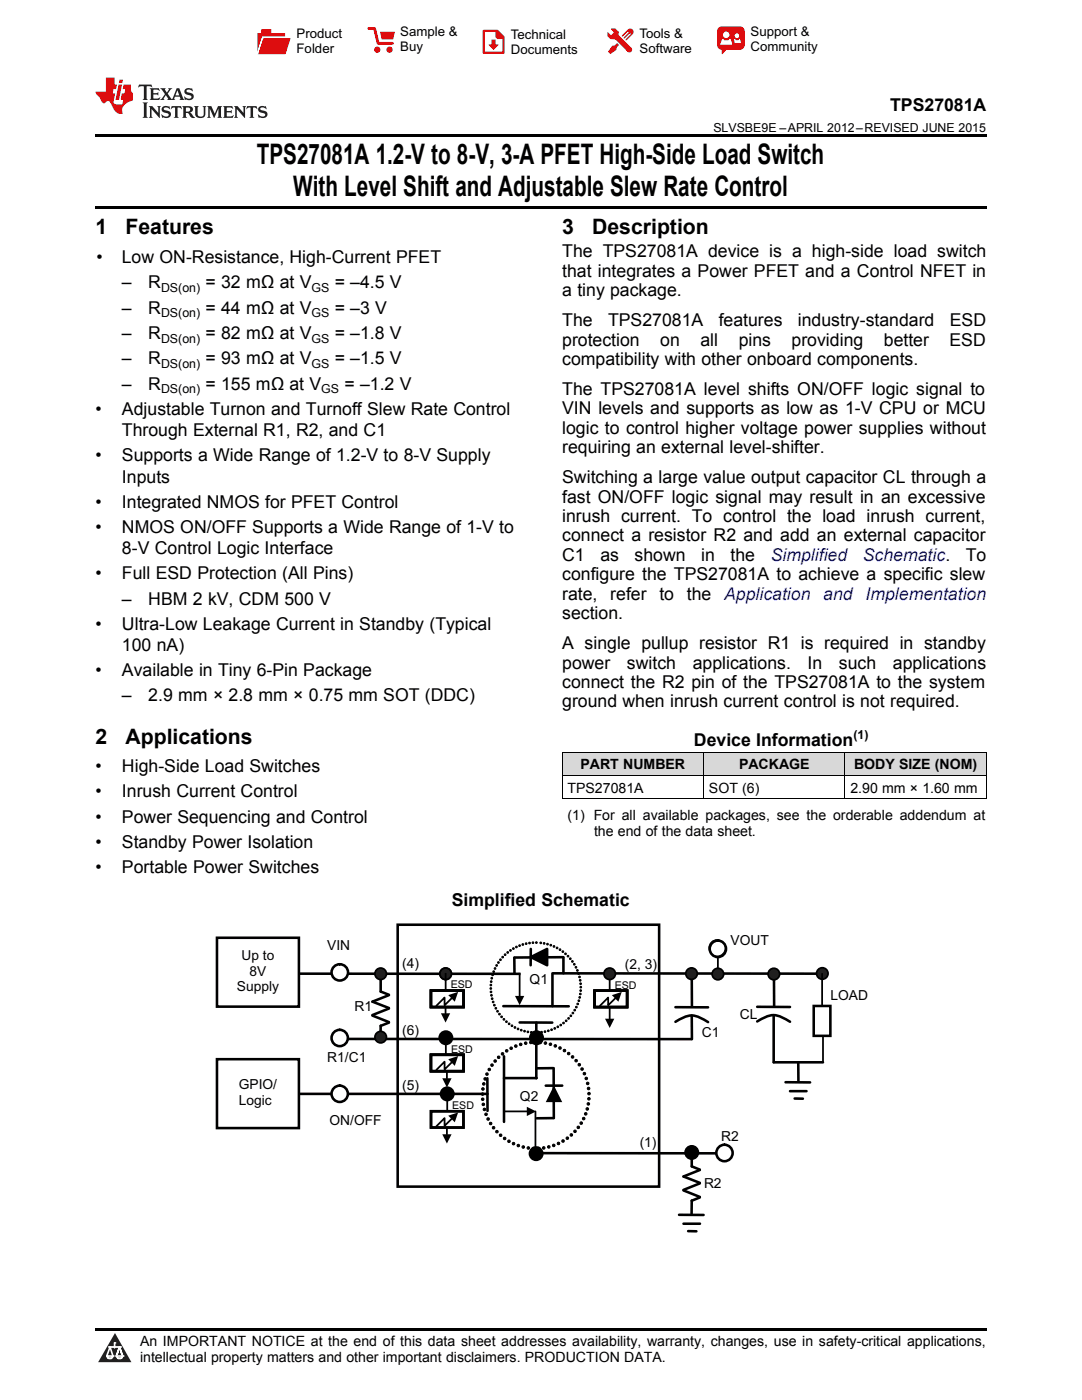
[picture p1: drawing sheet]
<svg xmlns="http://www.w3.org/2000/svg" width="216mm" height="279mm" viewBox="0 0 216 279" stroke-linecap="round" stroke-linejoin="round" font-family="sans-serif">
<g fill="#d8d8d8">
<path d="M112.2 150.2h28.2v4.6h-28.2z"/>
<path d="M140.4 150.2h28.2v4.6h-28.2z"/>
<path d="M168.6 150.2h28.2v4.6h-28.2z"/>
</g>
<path d="M22.9 266l3.3 5.9h-6.6z" fill="#231f20"/>
<path d="M21.3 270.6h1.2l-.3 .5h-.3a.53 .53 0 0 1-.6-.5z" fill-rule="evenodd" fill="#fff"/>
<path d="M21.3 270.6h1.2l-.3 .5h-.3a.53 .53 0 0 1-.6-.5z" fill="none" stroke="#231f20" stroke-width=".33"/>
<path d="M21.3 270.6l1.2 .1-.3 .4h-.5z" fill="none" stroke="#fff" stroke-width=".33"/>
<path d="M22.9 268.9h.1" fill="none" stroke="#fff" stroke-width=".33"/>
<path d="M22.9 268v.9z" fill="#fff"/>
<path d="M22.9 268v.9z" fill="none" stroke="#fff" stroke-width=".33"/>
<circle cx="22.9" cy="268" r=".16" fill="#fff"/>
<path d="M21.8 268.8h.1" fill="none" stroke="#fff" stroke-width=".33"/>
<path d="M21.8 268.8h2.2z" fill="#fff"/>
<path d="M21.8 268.8h2.2z" fill="none" stroke="#fff" stroke-width=".33"/>
<circle cx="24" cy="268.8" r=".16" fill="#fff"/>
<path d="M23.2 270.6h.1" fill="none" stroke="#fff" stroke-width=".33"/>
<path d="M23.8 268.8l-.6 1.8z" fill="#fff"/>
<path d="M23.8 268.8l-.6 1.8z" fill="none" stroke="#fff" stroke-width=".33"/>
<path d="M23.8 268.8l.7 1.8z" fill="#fff"/>
<path d="M23.8 268.8l.7 1.8z" fill="none" stroke="#fff" stroke-width=".33"/>
<path d="M24.4 270.6h.1" fill="none" stroke="#fff" stroke-width=".33"/>
<circle cx="21.3" cy="270.6" r=".16" fill="#fff"/>
<path d="M22 268.8l-.7 1.8z" fill="#fff"/>
<path d="M22 268.8l-.7 1.8z" fill="none" stroke="#fff" stroke-width=".33"/>
<path d="M22 268.8l.5 1.8z" fill="#fff"/>
<path d="M22 268.8l.5 1.8z" fill="none" stroke="#fff" stroke-width=".33"/>
<circle cx="22.5" cy="270.6" r=".16" fill="#fff"/>
<path d="M23.3 270.6h1.2a.63 .63 0 0 1-.6 .5 .63 .63 0 0 1-.6-.5z" fill-rule="evenodd" fill="#fff"/>
<path d="M23.3 270.6h1.2a.63 .63 0 0 1-.6 .5 .63 .63 0 0 1-.6-.5z" fill="none" stroke="#231f20" stroke-width=".33"/>
<path d="M23.3 270.6h1.2l-.4 .5h-.5z" fill="none" stroke="#fff" stroke-width=".33"/>
<path d="M23.2 270.6h.1" fill="none" stroke="#fff" stroke-width=".33"/>
<circle cx="24.5" cy="270.6" r=".16" fill="#fff"/>
<path d="M19 265.1h177.8v.5h-177.8z" fill="#000"/>
<path d="M154.4 194.6l.1 6.2" fill="none" stroke="#000" stroke-width=".51"/>
<g fill="#000">
<path d="M106.9 188.1a.17 .17 0 0 1 .3 0 .17 .17 0 0 1-.3 0zM106.2 188.1a.17 .17 0 0 1 .3 0 .17 .17 0 0 1-.3 0zM105.5 188.2a.17 .17 0 0 1 .3 0 .17 .17 0 0 1-.3 0zM104.8 188.3a.2 .2 0 0 1 .4 0 .2 .2 0 0 1-.4 0zM104.2 188.5a.17 .17 0 0 1 .3 0 .17 .17 0 0 1-.3 0zM103.5 188.7a.17 .17 0 0 1 .3 0 .17 .17 0 0 1-.3 0zM102.9 189a.17 .17 0 0 1 .3 0 .17 .17 0 0 1-.3 0zM102.3 189.3a.17 .17 0 0 1 .3 0 .17 .17 0 0 1-.3 0zM101.7 189.7a.17 .17 0 0 1 .3 0 .17 .17 0 0 1-.3 0zM101.1 190.1a.2 .2 0 0 1 .4 0 .2 .2 0 0 1-.4 0zM100.6 190.5a.2 .2 0 0 1 .4 0 .2 .2 0 0 1-.4 0zM100.1 191a.2 .2 0 0 1 .4 0 .2 .2 0 0 1-.4 0zM99.7 191.5a.17 .17 0 0 1 .3 0 .17 .17 0 0 1-.3 0zM99.3 192.1a.17 .17 0 0 1 .3 0 .17 .17 0 0 1-.3 0zM98.9 192.7a.2 .2 0 0 1 .4 0 .2 .2 0 0 1-.4 0zM98.6 193.3a.17 .17 0 0 1 .3 0 .17 .17 0 0 1-.3 0zM98.3 193.9a.2 .2 0 0 1 .4 0 .2 .2 0 0 1-.4 0zM98.1 194.6a.2 .2 0 0 1 .4 0 .2 .2 0 0 1-.4 0zM98 195.2a.17 .17 0 0 1 .3 0 .17 .17 0 0 1-.3 0zM97.8 195.9a.2 .2 0 0 1 .4 0 .2 .2 0 0 1-.4 0zM97.8 196.6a.17 .17 0 0 1 .3 0 .17 .17 0 0 1-.3 0zM97.8 197.3a.17 .17 0 0 1 .3 0 .17 .17 0 0 1-.3 0zM97.8 198a.17 .17 0 0 1 .3 0 .17 .17 0 0 1-.3 0zM97.9 198.6a.17 .17 0 0 1 .3 0 .17 .17 0 0 1-.3 0zM98 199.3a.2 .2 0 0 1 .4 0 .2 .2 0 0 1-.4 0zM98.2 200a.2 .2 0 0 1 .4 0 .2 .2 0 0 1-.4 0zM98.5 200.6a.17 .17 0 0 1 .3 0 .17 .17 0 0 1-.3 0zM98.8 201.2a.17 .17 0 0 1 .3 0 .17 .17 0 0 1-.3 0zM99.1 201.8a.17 .17 0 0 1 .3 0 .17 .17 0 0 1-.3 0zM99.5 202.4a.17 .17 0 0 1 .3 0 .17 .17 0 0 1-.3 0zM99.9 202.9a.2 .2 0 0 1 .4 0 .2 .2 0 0 1-.4 0zM100.4 203.4a.17 .17 0 0 1 .3 0 .17 .17 0 0 1-.3 0zM100.9 203.9a.17 .17 0 0 1 .3 0 .17 .17 0 0 1-.3 0zM101.4 204.3a.2 .2 0 0 1 .4 0 .2 .2 0 0 1-.4 0zM102 204.7a.17 .17 0 0 1 .3 0 .17 .17 0 0 1-.3 0zM102.6 205.1a.17 .17 0 0 1 .3 0 .17 .17 0 0 1-.3 0zM103.2 205.3a.17 .17 0 0 1 .3 0 .17 .17 0 0 1-.3 0zM103.8 205.6a.2 .2 0 0 1 .4 0 .2 .2 0 0 1-.4 0zM104.5 205.8a.17 .17 0 0 1 .3 0 .17 .17 0 0 1-.3 0zM105.2 205.9a.17 .17 0 0 1 .3 0 .17 .17 0 0 1-.3 0zM105.8 206a.2 .2 0 0 1 .4 0 .2 .2 0 0 1-.4 0zM106.5 206.1a.2 .2 0 0 1 .4 0 .2 .2 0 0 1-.4 0zM107.2 206.1a.2 .2 0 0 1 .4 0 .2 .2 0 0 1-.4 0zM107.9 206a.17 .17 0 0 1 .3 0 .17 .17 0 0 1-.3 0zM108.6 205.9a.17 .17 0 0 1 .3 0 .17 .17 0 0 1-.3 0zM109.2 205.7a.2 .2 0 0 1 .4 0 .2 .2 0 0 1-.4 0zM109.9 205.5a.17 .17 0 0 1 .3 0 .17 .17 0 0 1-.3 0zM110.5 205.2a.2 .2 0 0 1 .4 0 .2 .2 0 0 1-.4 0zM111.1 204.9a.2 .2 0 0 1 .4 0 .2 .2 0 0 1-.4 0zM111.7 204.6a.2 .2 0 0 1 .4 0 .2 .2 0 0 1-.4 0zM112.3 204.2a.17 .17 0 0 1 .3 0 .17 .17 0 0 1-.3 0zM112.8 203.7a.17 .17 0 0 1 .3 0 .17 .17 0 0 1-.3 0zM113.3 203.2a.17 .17 0 0 1 .3 0 .17 .17 0 0 1-.3 0zM113.7 202.7a.2 .2 0 0 1 .4 0 .2 .2 0 0 1-.4 0zM114.1 202.2a.2 .2 0 0 1 .4 0 .2 .2 0 0 1-.4 0zM114.5 201.6a.2 .2 0 0 1 .4 0 .2 .2 0 0 1-.4 0zM114.8 201a.2 .2 0 0 1 .4 0 .2 .2 0 0 1-.4 0zM115.1 200.4a.17 .17 0 0 1 .3 0 .17 .17 0 0 1-.3 0zM115.3 199.7a.2 .2 0 0 1 .4 0 .2 .2 0 0 1-.4 0zM115.5 199.1a.17 .17 0 0 1 .3 0 .17 .17 0 0 1-.3 0zM115.6 198.4a.2 .2 0 0 1 .4 0 .2 .2 0 0 1-.4 0zM115.7 197.7a.17 .17 0 0 1 .3 0 .17 .17 0 0 1-.3 0zM115.7 197a.2 .2 0 0 1 .4 0 .2 .2 0 0 1-.4 0zM115.7 196.3a.17 .17 0 0 1 .3 0 .17 .17 0 0 1-.3 0zM115.6 195.6a.17 .17 0 0 1 .3 0 .17 .17 0 0 1-.3 0zM115.5 195a.17 .17 0 0 1 .3 0 .17 .17 0 0 1-.3 0zM115.3 194.3a.17 .17 0 0 1 .3 0 .17 .17 0 0 1-.3 0zM115 193.7a.2 .2 0 0 1 .4 0 .2 .2 0 0 1-.4 0zM114.8 193a.17 .17 0 0 1 .3 0 .17 .17 0 0 1-.3 0zM114.4 192.4a.2 .2 0 0 1 .4 0 .2 .2 0 0 1-.4 0zM114 191.9a.2 .2 0 0 1 .4 0 .2 .2 0 0 1-.4 0zM113.6 191.3a.2 .2 0 0 1 .4 0 .2 .2 0 0 1-.4 0zM113.2 190.8a.17 .17 0 0 1 .3 0 .17 .17 0 0 1-.3 0zM112.7 190.4a.17 .17 0 0 1 .3 0 .17 .17 0 0 1-.3 0zM112.1 189.9a.2 .2 0 0 1 .4 0 .2 .2 0 0 1-.4 0zM111.6 189.5a.17 .17 0 0 1 .3 0 .17 .17 0 0 1-.3 0zM111 189.2a.17 .17 0 0 1 .3 0 .17 .17 0 0 1-.3 0zM110.4 188.9a.17 .17 0 0 1 .3 0 .17 .17 0 0 1-.3 0zM109.7 188.6a.2 .2 0 0 1 .4 0 .2 .2 0 0 1-.4 0zM109.1 188.4a.17 .17 0 0 1 .3 0 .17 .17 0 0 1-.3 0zM108.4 188.3a.17 .17 0 0 1 .3 0 .17 .17 0 0 1-.3 0zM107.7 188.2a.2 .2 0 0 1 .4 0 .2 .2 0 0 1-.4 0z" fill-rule="evenodd"/>
<path d="M106.7 208a.26 .26 0 0 1 .5 0 .26 .26 0 0 1-.5 0zM105.7 208a.26 .26 0 0 1 .5 0 .26 .26 0 0 1-.5 0zM104.6 208.2a.3 .3 0 0 1 .6 0 .3 .3 0 0 1-.6 0zM103.6 208.4a.3 .3 0 0 1 .6 0 .3 .3 0 0 1-.6 0zM102.7 208.8a.26 .26 0 0 1 .5 0 .26 .26 0 0 1-.5 0zM101.7 209.2a.3 .3 0 0 1 .6 0 .3 .3 0 0 1-.6 0zM100.8 209.7a.3 .3 0 0 1 .6 0 .3 .3 0 0 1-.6 0zM100 210.3a.26 .26 0 0 1 .5 0 .26 .26 0 0 1-.5 0zM99.2 211a.3 .3 0 0 1 .6 0 .3 .3 0 0 1-.6 0zM98.5 211.8a.3 .3 0 0 1 .6 0 .3 .3 0 0 1-.6 0zM97.9 212.6a.26 .26 0 0 1 .5 0 .26 .26 0 0 1-.5 0zM97.4 213.4a.26 .26 0 0 1 .5 0 .26 .26 0 0 1-.5 0zM96.9 214.4a.26 .26 0 0 1 .5 0 .26 .26 0 0 1-.5 0zM96.5 215.3a.3 .3 0 0 1 .6 0 .3 .3 0 0 1-.6 0zM96.3 216.3a.26 .26 0 0 1 .5 0 .26 .26 0 0 1-.5 0zM96.1 217.3a.26 .26 0 0 1 .5 0 .26 .26 0 0 1-.5 0zM96 218.4a.26 .26 0 0 1 .5 0 .26 .26 0 0 1-.5 0zM96.1 219.4a.26 .26 0 0 1 .5 0 .26 .26 0 0 1-.5 0zM96.2 220.4a.26 .26 0 0 1 .5 0 .26 .26 0 0 1-.5 0zM96.4 221.4a.26 .26 0 0 1 .5 0 .26 .26 0 0 1-.5 0zM96.7 222.4a.26 .26 0 0 1 .5 0 .26 .26 0 0 1-.5 0zM97.1 223.3a.3 .3 0 0 1 .6 0 .3 .3 0 0 1-.6 0zM97.6 224.2a.3 .3 0 0 1 .6 0 .3 .3 0 0 1-.6 0zM98.2 225.1a.26 .26 0 0 1 .5 0 .26 .26 0 0 1-.5 0zM98.9 225.8a.26 .26 0 0 1 .5 0 .26 .26 0 0 1-.5 0zM99.6 226.6a.26 .26 0 0 1 .5 0 .26 .26 0 0 1-.5 0zM100.4 227.2a.3 .3 0 0 1 .6 0 .3 .3 0 0 1-.6 0zM101.3 227.8a.26 .26 0 0 1 .5 0 .26 .26 0 0 1-.5 0zM102.2 228.2a.26 .26 0 0 1 .5 0 .26 .26 0 0 1-.5 0zM103.2 228.6a.26 .26 0 0 1 .5 0 .26 .26 0 0 1-.5 0zM104.2 228.9a.26 .26 0 0 1 .5 0 .26 .26 0 0 1-.5 0zM105.2 229.1a.26 .26 0 0 1 .5 0 .26 .26 0 0 1-.5 0zM106.2 229.2a.26 .26 0 0 1 .5 0 .26 .26 0 0 1-.5 0zM107.2 229.2a.26 .26 0 0 1 .5 0 .26 .26 0 0 1-.5 0zM108.2 229.1a.3 .3 0 0 1 .6 0 .3 .3 0 0 1-.6 0zM109.2 228.9a.3 .3 0 0 1 .6 0 .3 .3 0 0 1-.6 0zM110.2 228.6a.26 .26 0 0 1 .5 0 .26 .26 0 0 1-.5 0zM111.2 228.2a.26 .26 0 0 1 .5 0 .26 .26 0 0 1-.5 0zM112.1 227.7a.26 .26 0 0 1 .5 0 .26 .26 0 0 1-.5 0zM112.9 227.1a.3 .3 0 0 1 .6 0 .3 .3 0 0 1-.6 0zM113.7 226.5a.3 .3 0 0 1 .6 0 .3 .3 0 0 1-.6 0zM114.5 225.8a.26 .26 0 0 1 .5 0 .26 .26 0 0 1-.5 0zM115.1 225a.3 .3 0 0 1 .6 0 .3 .3 0 0 1-.6 0zM115.7 224.1a.26 .26 0 0 1 .5 0 .26 .26 0 0 1-.5 0zM116.2 223.2a.26 .26 0 0 1 .5 0 .26 .26 0 0 1-.5 0zM116.6 222.3a.26 .26 0 0 1 .5 0 .26 .26 0 0 1-.5 0zM116.9 221.3a.26 .26 0 0 1 .5 0 .26 .26 0 0 1-.5 0zM117.1 220.3a.3 .3 0 0 1 .6 0 .3 .3 0 0 1-.6 0zM117.3 219.3a.26 .26 0 0 1 .5 0 .26 .26 0 0 1-.5 0zM117.3 218.3a.26 .26 0 0 1 .5 0 .26 .26 0 0 1-.5 0zM117.2 217.2a.26 .26 0 0 1 .5 0 .26 .26 0 0 1-.5 0zM117 216.2a.26 .26 0 0 1 .5 0 .26 .26 0 0 1-.5 0zM116.7 215.2a.26 .26 0 0 1 .5 0 .26 .26 0 0 1-.5 0zM116.4 214.3a.26 .26 0 0 1 .5 0 .26 .26 0 0 1-.5 0zM115.9 213.4a.26 .26 0 0 1 .5 0 .26 .26 0 0 1-.5 0zM115.3 212.5a.26 .26 0 0 1 .5 0 .26 .26 0 0 1-.5 0zM114.7 211.7a.26 .26 0 0 1 .5 0 .26 .26 0 0 1-.5 0zM114 210.9a.26 .26 0 0 1 .5 0 .26 .26 0 0 1-.5 0zM113.2 210.3a.26 .26 0 0 1 .5 0 .26 .26 0 0 1-.5 0zM112.4 209.7a.26 .26 0 0 1 .5 0 .26 .26 0 0 1-.5 0zM111.5 209.2a.26 .26 0 0 1 .5 0 .26 .26 0 0 1-.5 0zM110.5 208.7a.3 .3 0 0 1 .6 0 .3 .3 0 0 1-.6 0zM109.6 208.4a.26 .26 0 0 1 .5 0 .26 .26 0 0 1-.5 0zM108.6 208.2a.26 .26 0 0 1 .5 0 .26 .26 0 0 1-.5 0zM107.6 208a.26 .26 0 0 1 .5 0 .26 .26 0 0 1-.5 0z" fill-rule="evenodd"/>
</g>
<g fill="none" stroke="#000" stroke-width=".2">
<circle cx="97.9" cy="197.3" r=".17"/>
<circle cx="97.9" cy="196.6" r=".17"/>
<circle cx="98" cy="198" r=".17"/>
<circle cx="98" cy="195.9" r=".17"/>
<circle cx="98.1" cy="198.6" r=".17"/>
<circle cx="98.1" cy="195.2" r=".17"/>
<circle cx="98.2" cy="199.3" r=".17"/>
<circle cx="98.3" cy="194.6" r=".17"/>
<circle cx="98.4" cy="200" r=".17"/>
<circle cx="98.5" cy="193.9" r=".17"/>
<circle cx="98.8" cy="193.3" r=".17"/>
<circle cx="99.1" cy="192.7" r=".17"/>
<circle cx="99.5" cy="192.1" r=".17"/>
<circle cx="99.9" cy="191.5" r=".17"/>
<circle cx="100.3" cy="191" r=".17"/>
<circle cx="100.8" cy="190.5" r=".17"/>
<circle cx="101.3" cy="190.1" r=".17"/>
<circle cx="101.9" cy="189.7" r=".17"/>
<circle cx="102.4" cy="189.3" r=".17"/>
<circle cx="103" cy="189" r=".17"/>
<circle cx="103.7" cy="188.7" r=".17"/>
<circle cx="104.3" cy="188.5" r=".17"/>
<circle cx="105" cy="188.3" r=".17"/>
<circle cx="105.7" cy="188.2" r=".17"/>
<circle cx="106.3" cy="188.1" r=".17"/>
<circle cx="107" cy="188.1" r=".17"/>
<circle cx="107.9" cy="188.2" r=".17"/>
<circle cx="108.6" cy="188.3" r=".17"/>
<circle cx="109.2" cy="188.4" r=".17"/>
<circle cx="109.9" cy="188.6" r=".17"/>
<circle cx="110.5" cy="188.9" r=".17"/>
<circle cx="111.2" cy="189.2" r=".17"/>
<circle cx="111.7" cy="189.5" r=".17"/>
<circle cx="112.3" cy="189.9" r=".17"/>
<circle cx="112.8" cy="190.4" r=".17"/>
<circle cx="113.3" cy="190.8" r=".17"/>
<circle cx="113.8" cy="191.3" r=".17"/>
<circle cx="114.2" cy="191.9" r=".17"/>
<circle cx="114.6" cy="192.4" r=".17"/>
<circle cx="114.9" cy="193" r=".17"/>
<circle cx="115.2" cy="193.7" r=".17"/>
<circle cx="115.4" cy="194.3" r=".17"/>
<circle cx="115.5" cy="199.7" r=".17"/>
<circle cx="115.6" cy="195" r=".17"/>
<circle cx="115.7" cy="199.1" r=".17"/>
<circle cx="115.8" cy="195.6" r=".17"/>
<circle cx="115.8" cy="198.4" r=".17"/>
<circle cx="115.9" cy="196.3" r=".17"/>
<circle cx="115.9" cy="197.7" r=".17"/>
<circle cx="115.9" cy="197" r=".17"/>
<circle cx="96.3" cy="218.4" r=".26"/>
<circle cx="96.3" cy="219.4" r=".26"/>
<circle cx="96.4" cy="217.3" r=".26"/>
<circle cx="96.5" cy="216.3" r=".26"/>
<circle cx="96.8" cy="215.3" r=".26"/>
<circle cx="97.2" cy="214.4" r=".26"/>
<circle cx="97.6" cy="213.4" r=".26"/>
<circle cx="98.2" cy="212.6" r=".26"/>
<circle cx="98.6" cy="200.6" r=".17"/>
<circle cx="98.8" cy="211.8" r=".26"/>
<circle cx="98.9" cy="201.2" r=".17"/>
<circle cx="99.3" cy="201.8" r=".17"/>
<circle cx="99.5" cy="211" r=".26"/>
<circle cx="99.7" cy="202.4" r=".17"/>
<circle cx="100.1" cy="202.9" r=".17"/>
<circle cx="100.3" cy="210.3" r=".26"/>
<circle cx="100.5" cy="203.4" r=".17"/>
<circle cx="101.1" cy="203.9" r=".17"/>
<circle cx="101.1" cy="209.7" r=".26"/>
<circle cx="101.6" cy="204.3" r=".17"/>
<circle cx="102" cy="209.2" r=".26"/>
<circle cx="102.2" cy="204.7" r=".17"/>
<circle cx="102.8" cy="205.1" r=".17"/>
<circle cx="102.9" cy="208.8" r=".26"/>
<circle cx="103.4" cy="205.3" r=".17"/>
<circle cx="103.9" cy="208.4" r=".26"/>
<circle cx="104" cy="205.6" r=".17"/>
<circle cx="104.7" cy="205.8" r=".17"/>
<circle cx="104.9" cy="208.2" r=".26"/>
<circle cx="105.3" cy="205.9" r=".17"/>
<circle cx="105.9" cy="208" r=".26"/>
<circle cx="106" cy="206" r=".17"/>
<circle cx="106.7" cy="206.1" r=".17"/>
<circle cx="106.9" cy="208" r=".26"/>
<circle cx="107.4" cy="206.1" r=".17"/>
<circle cx="107.8" cy="208" r=".26"/>
<circle cx="108.1" cy="206" r=".17"/>
<circle cx="108.7" cy="205.9" r=".17"/>
<circle cx="108.8" cy="208.2" r=".26"/>
<circle cx="109.4" cy="205.7" r=".17"/>
<circle cx="109.8" cy="208.4" r=".26"/>
<circle cx="110.1" cy="205.5" r=".17"/>
<circle cx="110.7" cy="205.2" r=".17"/>
<circle cx="110.8" cy="208.7" r=".26"/>
<circle cx="111.3" cy="204.9" r=".17"/>
<circle cx="111.7" cy="209.2" r=".26"/>
<circle cx="111.9" cy="204.6" r=".17"/>
<circle cx="112.4" cy="204.2" r=".17"/>
<circle cx="112.6" cy="209.7" r=".26"/>
<circle cx="113" cy="203.7" r=".17"/>
<circle cx="113.5" cy="203.2" r=".17"/>
<circle cx="113.5" cy="210.3" r=".26"/>
<circle cx="113.9" cy="202.7" r=".17"/>
<circle cx="114.2" cy="210.9" r=".26"/>
<circle cx="114.3" cy="202.2" r=".17"/>
<circle cx="114.7" cy="201.6" r=".17"/>
<circle cx="115" cy="211.7" r=".26"/>
<circle cx="115" cy="201" r=".17"/>
<circle cx="115.3" cy="200.4" r=".17"/>
<circle cx="115.6" cy="212.5" r=".26"/>
<circle cx="116.1" cy="213.4" r=".26"/>
<circle cx="116.6" cy="214.3" r=".26"/>
<circle cx="117" cy="215.2" r=".26"/>
<circle cx="117.3" cy="216.2" r=".26"/>
<circle cx="117.4" cy="217.2" r=".26"/>
<circle cx="117.5" cy="219.3" r=".26"/>
<circle cx="117.5" cy="218.3" r=".26"/>
<circle cx="96.4" cy="220.4" r=".26"/>
<circle cx="96.7" cy="221.4" r=".26"/>
<circle cx="97" cy="222.4" r=".26"/>
<circle cx="97.4" cy="223.3" r=".26"/>
<circle cx="97.9" cy="224.2" r=".26"/>
<circle cx="98.5" cy="225.1" r=".26"/>
<circle cx="99.2" cy="225.8" r=".26"/>
<circle cx="99.9" cy="226.6" r=".26"/>
<circle cx="100.7" cy="227.2" r=".26"/>
<circle cx="101.6" cy="227.8" r=".26"/>
<circle cx="102.5" cy="228.2" r=".26"/>
<circle cx="103.4" cy="228.6" r=".26"/>
<circle cx="104.4" cy="228.9" r=".26"/>
<circle cx="105.4" cy="229.1" r=".26"/>
<circle cx="106.4" cy="229.2" r=".26"/>
<circle cx="107.5" cy="229.2" r=".26"/>
<circle cx="108.5" cy="229.1" r=".26"/>
<circle cx="109.5" cy="228.9" r=".26"/>
<circle cx="110.5" cy="228.6" r=".26"/>
<circle cx="111.4" cy="228.2" r=".26"/>
<circle cx="112.3" cy="227.7" r=".26"/>
<circle cx="113.2" cy="227.1" r=".26"/>
<circle cx="114" cy="226.5" r=".26"/>
<circle cx="114.7" cy="225.8" r=".26"/>
<circle cx="115.4" cy="225" r=".26"/>
<circle cx="116" cy="224.1" r=".26"/>
<circle cx="116.5" cy="223.2" r=".26"/>
<circle cx="116.9" cy="222.3" r=".26"/>
<circle cx="117.2" cy="221.3" r=".26"/>
<circle cx="117.4" cy="220.3" r=".26"/>
</g>
<g fill="#fff">
<path d="M63 185.9h13.9v4.9h-13.9z" fill-rule="evenodd"/>
<path d="M136.8 184.8h17.7v5.4h-17.7z" fill-rule="evenodd"/>
<path d="M63 208.1h15v5.8h-15z" fill-rule="evenodd"/>
<path d="M63.5 220.7h15.9v5h-15.9z" fill-rule="evenodd"/>
</g>
<path d="M58 194.3l45.6 .1M79.4 184.6h52.1v52.2h-52.1zM110.2 194.2v6.6M100.4 200.8h13.1M103.7 204.1h6.5" fill="none" stroke="#000" stroke-width=".51"/>
<path d="M110.3 194.2l53.7 .1" fill="none" stroke="#000" stroke-width=".68" stroke-linecap="butt"/>
<path d="M101.5 215.9h8.7v4.8h-8.7z" fill-rule="evenodd" fill="#fff"/>
<g fill="none" stroke="#000" stroke-width=".51">
<path d="M76 195.2v2.7l1.6 .6M77.6 198.6l-3.3 1.3 3.3 1.3M102.6 191.1l.1 3.2M105.9 191l3.3-1.6v3.2zM105.9 189.4v3.2M112.4 191l-9.7 .1M138 194.6l.1 6.2M69.4 207.3l68.6 .1M74.3 202.7l3.3 1.3M77.6 201.3l-3.3 1.3M77.6 204.1l-1.6 .6-.1 2.6M97.2 215.2l.1 6.5"/>
<path d="M100.6 215.2h6.5M100.6 210.8v13.1M107 204.1v11.1M108.9 216.7h3.3M110.4 213.2h-3.3M110.5 213.2v10M134.8 203.9a4.7 4.7 0 0 1 4.9-.8l1.6 .9M134.8 201h6.5M106.9 230.1l35.9 .1M110.4 223.1l-3.3 .1M136.4 237.6l3.2 1.3M138 230.1v2.7l1.6 .6"/>
<path d="M138 239.6v2.6M139.6 233.5l-3.2 1.3 3.2 1.3M139.6 236.2l-3.2 1.3M139.6 239l-1.6 .6"/>
</g>
<path d="M59.6 218.3h37.7" fill="none" stroke="#000" stroke-width=".53"/>
<path d="M105.9 191l3.3-1.6v3.2zM110.5 216.7l1.7 3.3h-3.3z" fill="#000"/>
<path d="M112.4 191.2v3.1M138 202.7l.1 4.7" fill="none" stroke="#000" stroke-width=".5"/>
<circle cx="67.8" cy="194.1" r="1.64" fill="#fff"/>
<circle cx="67.8" cy="194.1" r="1.64" fill="none" stroke="#000" stroke-width=".2"/>
<circle cx="67.8" cy="194.1" r="1.64" fill="none" stroke="#000" stroke-width=".51"/>
<circle cx="143.1" cy="189.2" r="1.64" fill="#fff"/>
<circle cx="143.1" cy="189.2" r="1.64" fill="none" stroke="#000" stroke-width=".2"/>
<circle cx="143.2" cy="189.4" r="1.64" fill="none" stroke="#000" stroke-width=".51"/>
<g fill="#fff">
<path d="M88.1 202.2h1.6l-.8 1.6z"/>
<path d="M85.7 197.5h6.5v3.3h-6.5z" fill-rule="evenodd"/>
<circle cx="67.8" cy="207.2" r="1.63"/>
</g>
<circle cx="67.8" cy="207.2" r="1.63" fill="none" stroke="#000" stroke-width=".2"/>
<circle cx="67.8" cy="207.2" r="1.63" fill="none" stroke="#000" stroke-width=".51"/>
<path d="M86 221.8h6.5v3.2h-6.5z" fill-rule="evenodd" fill="#fff"/>
<path d="M86 221.8h6.5v3.2h-6.5z" fill="none" stroke="#000" stroke-width=".51"/>
<path d="M88.4 226.4h1.6l-.8 1.6z" fill="#fff"/>
<path d="M135.5 242.4l4.9 .1M136.4 244.2h3.3M137.3 245.7h1.7" fill="none" stroke="#000" stroke-width=".51"/>
<circle cx="144.6" cy="230.1" r="1.64" fill="#fff"/>
<circle cx="144.6" cy="230.1" r="1.64" fill="none" stroke="#000" stroke-width=".2"/>
<g fill="none" stroke="#000" stroke-width=".51">
<path d="M151.1 203.9a4.8 4.8 0 0 1 4.9-.9l1.6 .9M151.1 200.9l6.5 .1M156.7 216h4.9M157.6 217.8h3.3M158.6 219.2l1.6 .1"/>
<circle cx="144.6" cy="230.1" r="1.64"/>
</g>
<path d="M154.4 202.6v9.4" fill="none" stroke="#000" stroke-width=".5"/>
<path d="M162.4 200.8h3.3v5.9h-3.3z" fill-rule="evenodd" fill="#fff"/>
<path d="M154.4 212h9.8M159.3 212v3.7M162.4 200.8h3.3v5.9h-3.3z" fill="none" stroke="#000" stroke-width=".51"/>
<path d="M43.3 211.4h16.3v13.7h-16.3z" fill-rule="evenodd" fill="#fff"/>
<path d="M43.3 211.4h16.3v13.7h-16.3z" fill="none" stroke="#000" stroke-width=".51"/>
<circle cx="67.8" cy="218.3" r="1.63" fill="#fff"/>
<circle cx="67.8" cy="218.3" r="1.63" fill="none" stroke="#000" stroke-width=".2"/>
<circle cx="67.8" cy="218.3" r="1.63" fill="none" stroke="#000" stroke-width=".51"/>
<path d="M43.3 187.2h16.3v13.7h-16.3z" fill-rule="evenodd" fill="#fff"/>
<path d="M43.3 187.2h16.3v13.7h-16.3zM86 221.8h6.5v3.2h-6.5z" fill="none" stroke="#000" stroke-width=".51"/>
<path d="M90.1 223.3l-1.4 1.4v-1.6l-1.6 1.7" fill="none" stroke="#000" stroke-width=".35"/>
<path d="M89.4 222.7l2-.7-.7 2z" fill="#000"/>
<path d="M86 210.5h6.5v3.3h-6.5z" fill-rule="evenodd" fill="#fff"/>
<path d="M86 210.5h6.5v3.3h-6.5z" fill="none" stroke="#000" stroke-width=".51"/>
<path d="M90.1 212l-1.4 1.4v-1.5l-1.6 1.6" fill="none" stroke="#000" stroke-width=".35"/>
<path d="M89.4 211.4l2-.6-.7 1.9z" fill="#000"/>
<path d="M86 210.5h6.5v3.3h-6.5z" fill-rule="evenodd" fill="#fff"/>
<path d="M86 210.5h6.5v3.3h-6.5z" fill="none" stroke="#000" stroke-width=".51"/>
<path d="M90.1 212l-1.4 1.4v-1.5l-1.6 1.6" fill="none" stroke="#000" stroke-width=".35"/>
<path d="M89.4 211.4l2-.6-.7 1.9z" fill="#000"/>
<path d="M86 197.7h6.5v3.3h-6.5z" fill-rule="evenodd" fill="#fff"/>
<path d="M86 197.7h6.5v3.3h-6.5z" fill="none" stroke="#000" stroke-width=".51"/>
<path d="M90.1 199.2l-1.4 1.4v-1.5l-1.6 1.6" fill="none" stroke="#000" stroke-width=".35"/>
<path d="M89.4 198.6l2-.6-.7 1.9z" fill="#000"/>
<path d="M86 197.7h6.5v3.3h-6.5z" fill-rule="evenodd" fill="#fff"/>
<path d="M86 197.7h6.5v3.3h-6.5z" fill="none" stroke="#000" stroke-width=".51"/>
<path d="M90.1 199.2l-1.4 1.4v-1.5l-1.6 1.6" fill="none" stroke="#000" stroke-width=".35"/>
<path d="M89.4 198.6l2-.6-.7 1.9z" fill="#000"/>
<path d="M118.6 197.7h6.5v3.3h-6.5z" fill-rule="evenodd" fill="#fff"/>
<path d="M118.6 197.7h6.5v3.3h-6.5z" fill="none" stroke="#000" stroke-width=".51"/>
<path d="M122.8 199.2l-1.4 1.4v-1.5l-1.7 1.6" fill="none" stroke="#000" stroke-width=".35"/>
<path d="M122.1 198.6l2-.6-.7 1.9z" fill="#000"/>
<path d="M118.6 197.7h6.5v3.3h-6.5z" fill-rule="evenodd" fill="#fff"/>
<path d="M118.6 197.7h6.5v3.3h-6.5z" fill="none" stroke="#000" stroke-width=".51"/>
<path d="M122.8 199.2l-1.4 1.4v-1.5l-1.7 1.6" fill="none" stroke="#000" stroke-width=".35"/>
<path d="M122.1 198.6l2-.6-.7 1.9z" fill="#000"/>
<circle cx="88.9" cy="194.3" r="1.15" fill="#231f20"/>
<circle cx="88.9" cy="194.3" r="1.15" fill="none" stroke="#000" stroke-width=".35"/>
<circle cx="88.9" cy="194.3" r="1.15" fill="#231f20"/>
<g fill="none" stroke="#000" stroke-width=".35">
<path d="M88.9 194.3v3.4M88.9 201v1.2M89 208.4v2.1M89.2 213.9v1.3M89.2 219.6v2.2M89.2 225.1v1.3"/>
<circle cx="88.9" cy="194.3" r="1.15"/>
<circle cx="89" cy="207.1" r="1.32"/>
<circle cx="89.2" cy="218.3" r="1.32"/>
</g>
<g fill="#000">
<path d="M88 202.2h1.8l-.9 1.9zM88.2 215.2h1.9l-.9 1.8zM88.2 226.4h1.9l-.9 1.8z"/>
<circle cx="89" cy="207.1" r="1.32"/>
<circle cx="89.2" cy="218.3" r="1.32"/>
</g>
<circle cx="76" cy="194.3" r="1.15" fill="#231f20"/>
<circle cx="76" cy="194.3" r="1.15" fill="none" stroke="#000" stroke-width=".35"/>
<circle cx="121.7" cy="194.3" r="1.15" fill="#231f20"/>
<g fill="none" stroke="#000" stroke-width=".35">
<path d="M103.7 194.4v4.4M121.7 195.6v2M121.7 201.1v2.2M100.6 221.8h4.5"/>
<circle cx="121.7" cy="194.3" r="1.15"/>
<circle cx="107" cy="230.2" r="1.32"/>
<circle cx="138" cy="230" r="1.32"/>
</g>
<g fill="#000">
<path d="M102.8 198.8h1.8l-.9 1.8zM120.7 203.3h1.9l-.9 1.9zM105.1 220.9l1.9 .9-1.9 .9z"/>
<circle cx="107" cy="230.2" r="1.32"/>
<circle cx="138" cy="230" r="1.32"/>
</g>
<circle cx="138" cy="194.3" r="1.15" fill="#231f20"/>
<circle cx="138" cy="194.3" r="1.15" fill="none" stroke="#000" stroke-width=".35"/>
<circle cx="143.2" cy="194.4" r="1.15" fill="#231f20"/>
<circle cx="143.2" cy="194.4" r="1.15" fill="none" stroke="#000" stroke-width=".35"/>
<circle cx="154.4" cy="194.4" r="1.15" fill="#231f20"/>
<circle cx="154.4" cy="194.4" r="1.15" fill="none" stroke="#000" stroke-width=".35"/>
<circle cx="164.1" cy="194.3" r="1.15" fill="#231f20"/>
<g fill="none" stroke="#000" stroke-width=".35">
<path d="M143.2 191v2.2M164 194.3v6.5M164.2 206.7v5.3M106.8 221.8v8.3"/>
<circle cx="164.1" cy="194.3" r="1.15"/>
<circle cx="107.1" cy="207.1" r="1.32"/>
</g>
<circle cx="107.1" cy="207.1" r="1.32" fill="#000"/>
<circle cx="76" cy="207" r="1.15" fill="#231f20"/>
<circle cx="76" cy="207" r="1.15" fill="none" stroke="#000" stroke-width=".35"/>
<path d="M112.2 159.4h84.6M112.2 154.8h84.6M112.2 150.1h84.6M112.2 150.2v9.3M140.4 150.2v9.3M168.6 150.2v9.3M196.8 150.2v9.3" fill="none" stroke="#000" stroke-width=".2"/>
<path d="M19 26.8h177.8v.6h-177.8zM19 41.2h177.8v.5h-177.8z" fill="#000"/>
<path d="M27.7 16.9l-.1 .6 .6-.3h.5v.2v2.2l-.2 .4h1l-.2-.4v-2.2v-.2h.5l.6 .3-.2-.6zM29.9 17.6l.2 .4v1.6l-.2 .4h1.9l.1-.6a1.09 1.09 0 0 1-1.3 .1v-.6h.6l.4 .2v-.7l-.2 .2h-.8v-.6l.2-.1a1.01 1.01 0 0 1 1 .3l-.1-.6zM32 17.6l.9 1.2-1 1.2h.9l-.2-.3 .5-.7 .5 .7-.3 .3h1.7l-.2-.3 .1-.4h1l.1 .4-.2 .3h1l-.3-.4-.7-2h-.5l-1 2.2-.8-1.1 .9-1.1h-.9l.2 .2-.4 .7-.4-.7 .2-.2zM35.4 18l.4 1h-.8zM37 17.7a.66 .66 0 0 0-.2 .8 .66 .66 0 0 0 .6 .4l.7 .2 .1 .2a.8 .8 0 0 1-.7 .4 .8 .8 0 0 1-.7-.5l.1 .8 .2-.2a.94 .94 0 0 0 1.1 .1 .94 .94 0 0 0 .4-.9 1.48 1.48 0 0 0-1.3-.6v-.4a1.1 1.1 0 0 1 1.2 .2l-.2-.6-.2 .1-.5-.1zM28.5 20.4l.2 .4v2.3l-.2 .4h1l-.2-.4v-2.3l.2-.4zM29.7 21.2l.2 .4v1.5l-.2 .4h.8l-.3-.4 .1-1.3 1.6 1.8v-2l.2-.4h-.7l.2 .2v1.1l-1.2-1.3zM32.5 21.3a.66 .66 0 0 0-.2 .8 .66 .66 0 0 0 .6 .4l.6 .2 .2 .2a.8 .8 0 0 1-.8 .4 .8 .8 0 0 1-.7-.5l.2 .7 .2-.1a.94 .94 0 0 0 1 .1 .94 .94 0 0 0 .5-1 1.47 1.47 0 0 0-1.3-.6l-.1-.3a1.1 1.1 0 0 1 1.3 .2l-.2-.6-.2 .1-.5-.2zM34.3 21.2l-.2 .6a.64 .64 0 0 1 .8-.3v1.6l-.2 .4h1l-.3-.4 .1-1.6a.66 .66 0 0 1 .8 .3l-.2-.6zM36.3 21.2l.3 .4v1.5l-.3 .4h1l-.2-.2v-.7h.5l.1 .1a.8 .8 0 0 0 1.2 .7l-1-1a.62 .62 0 0 0 .6-.5 .62 .62 0 0 0-.6-.7zM37.1 21.5h.1a.48 .48 0 0 1 .6 0 .48 .48 0 0 1 .1 .6l-.2 .1-.6 .1zM38.7 21.2l.2 .2a2.29 2.29 0 0 0 .4 2 1.05 1.05 0 0 0 1.7-.7v-1.3l.2-.2h-.8l.2 .4v1.1a.61 .61 0 0 1-.6 .6 .61 .61 0 0 1-.6-.6v-1.1l.3-.4zM41.3 21.2l.3 .4v1.5l-.3 .4h.8l-.2-.4v-1.4l.8 1.9 .9-1.9v1.4l-.2 .4h.9l-.2-.4v-1.5l.2-.4h-.8l-.7 1.5-.6-1.5zM44.5 21.2l.2 .4v1.5l-.2 .4h1.9l.2-.6a1.1 1.1 0 0 1-1.4 .2v-.7h.6l.4 .2v-.6l-.2 .1-.8 .1v-.6l.2-.1a1.02 1.02 0 0 1 1.1 .2l-.2-.5zM46.7 21.2l.2 .4v1.5l-.2 .4h.8l-.3-.4 .1-1.3 1.6 1.8v-2l.2-.4h-.7l.2 .2v1.1l-1.2-1.3zM49.3 21.2l-.1 .6a.64 .64 0 0 1 .8-.3v1.6l-.3 .4h1l-.2-.4v-1.6a.66 .66 0 0 1 .8 .3l-.1-.6zM51.7 21.3a.66 .66 0 0 0-.2 .7 .66 .66 0 0 0 .7 .5l.6 .2 .1 .2a.8 .8 0 0 1-.7 .4 .8 .8 0 0 1-.7-.5l.1 .7 .2-.1a.94 .94 0 0 0 1.1 .1 .94 .94 0 0 0 .4-1 1.48 1.48 0 0 0-1.2-.6l-.1-.3a1.1 1.1 0 0 1 1.2 .2l-.2-.6-.1 .1-.6-.2z" fill="#231f20"/>
<path d="M21.1 15.5v2.8h-2v.4l.9 .9a.96 .96 0 0 0 1 1 .59 .59 0 0 1 .5-.4 .59 .59 0 0 1 .5 .3l.4 .8a1.61 1.61 0 0 0 2.1 1.3 1.63 1.63 0 0 1 1.1-2.2l.9-.3v-1.5a1.6 1.6 0 0 1-.4-1.7h-1.4l-.2 .9h.5l-.2 .8h-.5l-.2 1v.3h.5l-.2 .9h-.7a.74 .74 0 0 1-1-.6l.3-1.6h-.5l.2-.8h.5l.1-.9h-.4v-1.4zM23.7 16.9l-.7 3h.8l.6-3zM23.8 15.9l-.1 .7h.7l.2-.7z" fill="#ee1d23"/>
<g fill="#d60000">
<path d="M52.1 5.8h2v.8h2.8v4.2h-5.5v-4.2h.7z" fill-rule="evenodd"/>
<path d="M52.4 7.5h5.6l-1 3.3h-5.6z" fill-rule="evenodd"/>
</g>
<path d="M52.4 7.4h5.7l-.1 .1h-5.5l-1.1 3.3z" fill-rule="evenodd" fill="#fff"/>
<path d="M52.4 7.4h5.7l-.1 .1h-5.5l-1.1 3.3z" fill="none" stroke="#fff" stroke-width=".2"/>
<path d="M73.6 5.7h1.1l.7 2.9h2.9" fill="none" stroke="#d60000" stroke-width=".55"/>
<g fill="#d60000">
<path d="M75.8 6.3h3l-.4 1.6h-2.2z" fill-rule="evenodd"/>
<circle cx="75.3" cy="9.9" r=".62"/>
<circle cx="77.7" cy="9.9" r=".62"/>
</g>
<path d="M96.5 6.2h2.7l1.3 1.2v3.1h-4z" fill="none" stroke="#d60000" stroke-width=".44"/>
<g fill="#d60000">
<path d="M98.1 7.9h.8v1h.5l-.9 1.1-1-1v-.1h.6z" fill-rule="evenodd"/>
<path d="M98.9 6.2h.3l1.3 1.2v.4h-1.3l-.3-.4z" fill-rule="evenodd"/>
<path d="M121.9 5.7h.8l.7 .6 .1 .7 2.5 2.5-.8 .8-2.3-2.3-1.1-.2-.6-.6v-.8l.7 .6 .5-.4v-.2l-.5-.5z" fill-rule="evenodd"/>
<path d="M122.2 9.1h.4l.5-.5 .4 .4-.5 .5v.4l-1.2 .9-.5-.5z" fill-rule="evenodd"/>
<path d="M125.3 5.9a.67 .67 0 0 1 .9 0 .67 .67 0 0 1 0 .9z" fill-rule="evenodd"/>
<path d="M124.1 7.1l1.2-1.2 .9 .9-1.2 1.2h-.2v-.2l1-.9v-.2h-.2l-.9 1h-.2v-.2l.9-1 .1-.2h-.3l-.9 1h-.2z" fill-rule="evenodd"/>
<circle cx="125.6" cy="9.9" r=".54"/>
</g>
<path d="M123.3 6.3v.7" fill="none" stroke="#d60000" stroke-width=".2"/>
<g fill="#d60000">
<path d="M143.4 5.5l.6-.2h3.6a.95 .95 0 0 1 1 .9v2.8a.95 .95 0 0 1-1 .9h-3.6a.95 .95 0 0 1-.9-.9v-2.8z" fill-rule="evenodd"/>
<path d="M144 9.9h.9l-.7 .9h-.2z" fill-rule="evenodd"/>
</g>
<g fill="#fff">
<path d="M146.6 8.6h1.3z"/>
<path d="M144.1 7.8h.3l.1 .2h.8l.2-.2h.3l.4 1.1h-2.5z" fill-rule="evenodd"/>
<path d="M146.4 7.8h.3l.1 .2h.5l.2-.2h.2l.2 .8h-1.3z" fill-rule="evenodd"/>
<circle cx="144.9" cy="6.9" r=".65"/>
<circle cx="147" cy="7.1" r=".48"/>
</g>
<g font-size="5.6">
<text x="51.3" y="32.8">TPS27081A 1.2-V to 8-V, 3-A PFET High-Side Load Switch</text>
<text x="58.5" y="39.2">With Level Shift and Adjustable Slew Rate Control</text>
</g>
<g font-size="4.2">
<text x="19" y="46.7">1</text>
<text x="25" y="46.7">Features</text>
<text x="112.2" y="46.7">3</text>
<text x="118.2" y="46.7">Description</text>
<text x="19" y="148.4">2</text>
<text x="25" y="148.4">Applications</text>
</g>
<g font-size="3.5">
<text x="177.6" y="22.2">TPS27081A</text>
<text x="19.2" y="52.4">•</text>
<text x="24.3" y="52.4">Low ON-Resistance, High-Current PFET</text>
<text x="112.2" y="51.4">The TPS27081A device is a high-side load switch</text>
<text x="24.3" y="57.5">–</text>
<text x="29.6" y="57.5">R</text>
<text x="41" y="57.5">= 32 mΩ at V</text>
<text x="66.8" y="57.5">= –4.5 V</text>
<text x="112.2" y="55.2">that integrates a Power PFET and a Control NFET in</text>
<text x="112.2" y="59.1">a tiny package.</text>
<text x="24.3" y="62.6">–</text>
<text x="29.6" y="62.6">R</text>
<text x="41" y="62.6">= 44 mΩ at V</text>
<text x="66.8" y="62.6">= –3 V</text>
<text x="112.2" y="65.1">The</text>
<text x="121.3" y="65.1">TPS27081A</text>
<text x="143.4" y="65.1">features</text>
<text x="159.2" y="65.1">industry-standard</text>
<text x="189.5" y="65.1">ESD</text>
<text x="24.3" y="67.7">–</text>
<text x="29.6" y="67.7">R</text>
<text x="41" y="67.7">= 82 mΩ at V</text>
<text x="66.8" y="67.7">= –1.8 V</text>
<text x="112.2" y="69">protection</text>
<text x="131.8" y="69">on</text>
<text x="139.8" y="69">all</text>
<text x="147.4" y="69">pins</text>
<text x="158" y="69">providing</text>
<text x="176.4" y="69">better</text>
<text x="189.5" y="69">ESD</text>
<text x="24.3" y="72.7">–</text>
<text x="24.3" y="77.8">–</text>
<text x="29.6" y="72.7">R</text>
<text x="29.6" y="77.8">R</text>
<text x="41" y="72.7">= 93 mΩ at V</text>
<text x="41" y="77.8">= 155 mΩ at V</text>
<text x="66.8" y="72.7">= –1.5 V</text>
<text x="68.7" y="77.8">= –1.2 V</text>
<text x="112.2" y="72.8">compatibility with other onboard components.</text>
<text x="19" y="82.8">•</text>
<text x="24.3" y="82.8">Adjustable Turnon and Turnoff Slew Rate Control</text>
<text x="112.2" y="78.8">The TPS27081A level shifts ON/OFF logic signal to</text>
<text x="112.2" y="82.7">VIN levels and supports as low as 1-V CPU or MCU</text>
<text x="24.3" y="87.1">Through External R1, R2, and C1</text>
<text x="112.2" y="86.6">logic to control higher voltage power supplies without</text>
<text x="19" y="92.1">•</text>
<text x="24.3" y="92.1">Supports a Wide Range of 1.2-V to 8-V Supply</text>
<text x="112.2" y="90.5">requiring an external level-shifter.</text>
<text x="19" y="101.3">•</text>
<text x="24.3" y="96.3">Inputs</text>
<text x="24.3" y="101.3">Integrated NMOS for PFET Control</text>
<text x="112.2" y="96.4">Switching a large value output capacitor CL through a</text>
<text x="112.2" y="100.3">fast ON/OFF logic signal may result in an excessive</text>
<text x="19" y="106.3">•</text>
<text x="24.3" y="106.3">NMOS ON/OFF Supports a Wide Range of 1-V to</text>
<text x="112.2" y="104.2">inrush current. To control the load inrush current,</text>
<text x="24.3" y="110.6">8-V Control Logic Interface</text>
<text x="112.2" y="108.1">connect a resistor R2 and add an external capacitor</text>
<text x="112.2" y="111.9">C1</text>
<text x="119.8" y="111.9">as</text>
<text x="126.6" y="111.9">shown</text>
<text x="139.9" y="111.9">in</text>
<text x="145.8" y="111.9">the</text>
<text x="192.7" y="111.9">To</text>
<text x="19" y="115.6">•</text>
<text x="24.3" y="115.6">Full ESD Protection (All Pins)</text>
<text x="112.2" y="115.8">configure the TPS27081A to achieve a specific slew</text>
<text x="112.2" y="119.7">rate,</text>
<text x="121.8" y="119.7">refer</text>
<text x="131.6" y="119.7">to</text>
<text x="137" y="119.7">the</text>
<text x="19" y="125.7">•</text>
<text x="24.3" y="120.7">–</text>
<text x="24.3" y="125.7">Ultra-Low Leakage Current in Standby (Typical</text>
<text x="29.6" y="120.7">HBM 2 kV, CDM 500 V</text>
<text x="112.2" y="123.6">section.</text>
<text x="24.3" y="129.9">100 nA)</text>
<text x="112.2" y="129.5">A single pullup resistor R1 is required in standby</text>
<text x="19" y="134.9">•</text>
<text x="24.3" y="134.9">Available in Tiny 6-Pin Package</text>
<text x="112.2" y="133.4">power</text>
<text x="112.2" y="137.3">connect the R2 pin of the TPS27081A to the system</text>
<text x="125.1" y="133.4">switch</text>
<text x="138.2" y="133.4">applications.</text>
<text x="161.1" y="133.4">In</text>
<text x="167.4" y="133.4">such</text>
<text x="178.2" y="133.4">applications</text>
<text x="24.3" y="140">–</text>
<text x="29.6" y="140">2.9 mm × 2.8 mm × 0.75 mm SOT (DDC)</text>
<text x="112.2" y="141.2">ground when inrush current control is not required.</text>
<text x="138.5" y="148.9">Device Information</text>
<text x="19" y="154.1">•</text>
<text x="24.3" y="154.1">High-Side Load Switches</text>
<text x="19" y="159.1">•</text>
<text x="24.3" y="159.1">Inrush Current Control</text>
<text x="19" y="164.1">•</text>
<text x="24.3" y="164.1">Power Sequencing and Control</text>
<text x="19" y="169.2">•</text>
<text x="24.3" y="169.2">Standby Power Isolation</text>
<text x="19" y="174.2">•</text>
<text x="24.3" y="174.2">Portable Power Switches</text>
<text x="90.1" y="180.9">Simplified Schematic</text>
</g>
<g font-size="3.5" fill="#00f">
<text x="153.8" y="111.9">Simplified</text>
<text x="172.2" y="111.9">Schematic.</text>
<text x="144.5" y="119.7">Application</text>
<text x="164.3" y="119.7">and Implementation</text>
</g>
<g font-size="2.8">
<text x="115.8" y="153.6">PART NUMBER</text>
<text x="147.5" y="153.6">PACKAGE</text>
<text x="170.4" y="153.6">BODY SIZE (NOM)</text>
<text x="113.2" y="158.2">TPS27081A</text>
<text x="141.5" y="158.2">SOT (6)</text>
<text x="169.7" y="158.2">2.90 mm × 1.60 mm</text>
<text x="113.2" y="163.7">(1) For all available packages, see the orderable addendum at</text>
<text x="118.5" y="166.9">the end of the data sheet.</text>
<text x="65.3" y="189.7">VIN</text>
<text x="145.8" y="188.6">VOUT</text>
<text x="47.3" y="197.8">Supply</text>
<text x="80.3" y="193.2">(4)</text>
<text x="105.7" y="196.4">Q1</text>
<text x="124.7" y="193.4">(2, 3)</text>
<text x="70.8" y="201.9">R1</text>
<text x="147.6" y="203.5">CL</text>
<text x="165.7" y="199.5">LOAD</text>
<text x="80.3" y="206.5">(6)</text>
<text x="140" y="207">C1</text>
<text x="65.3" y="211.9">R1/C1</text>
<text x="47.6" y="217.4">GPIO/</text>
<text x="47.6" y="220.5">Logic</text>
<text x="80.3" y="217.6">(5)</text>
<text x="103.7" y="219.7">Q2</text>
<text x="65.7" y="224.5">ON/OFF</text>
<text x="143.9" y="227.8">R2</text>
<text x="127.6" y="228.8">(1)</text>
<text x="140.5" y="237.2">R2</text>
<text x="27.9" y="268.6">An IMPORTANT NOTICE at the end of this data sheet addresses availability, warranty, changes, use in safety-critical applications,</text>
<text x="27.9" y="271.8">intellectual property matters and other important disclaimers. PRODUCTION DATA.</text>
</g>
<g font-size="2.7">
<text x="48.2" y="191.7">Up to</text>
<text x="49.8" y="194.7">8V</text>
</g>
<g font-size="2.6">
<text x="59.2" y="7.6">Product</text>
<text x="59.2" y="10.6">Folder</text>
<text x="79.9" y="7.3">Sample &amp;</text>
<text x="79.9" y="10.2">Buy</text>
<text x="101.9" y="7.8">Technical</text>
<text x="101.9" y="10.8">Documents</text>
<text x="127.6" y="7.6">Tools &amp;</text>
<text x="127.6" y="10.6">Software</text>
<text x="149.8" y="7.2">Support &amp;</text>
<text x="149.8" y="10.2">Community</text>
</g>
<g font-size="2.5">
<text x="142.3" y="26.3">SLVSBE9E –APRIL 2012–REVISED JUNE 2015</text>
<text x="32.1" y="58.2">DS(on)</text>
<text x="62.2" y="58.2">GS</text>
<text x="32.1" y="63.3">DS(on)</text>
<text x="62.2" y="63.3">GS</text>
<text x="32.1" y="68.4">DS(on)</text>
<text x="62.2" y="68.4">GS</text>
<text x="32.1" y="73.4">DS(on)</text>
<text x="62.2" y="73.4">GS</text>
<text x="32.1" y="78.5">DS(on)</text>
<text x="64.1" y="78.5">GS</text>
<text x="170.3" y="147.5">(1)</text>
</g>
<g font-size="2.1">
<text x="89.9" y="197.1">ESD</text>
<text x="122.7" y="197.4">ESD</text>
<text x="90" y="210.1">ESD</text>
<text x="90.2" y="221.3">ESD</text>
</g>
</svg>
